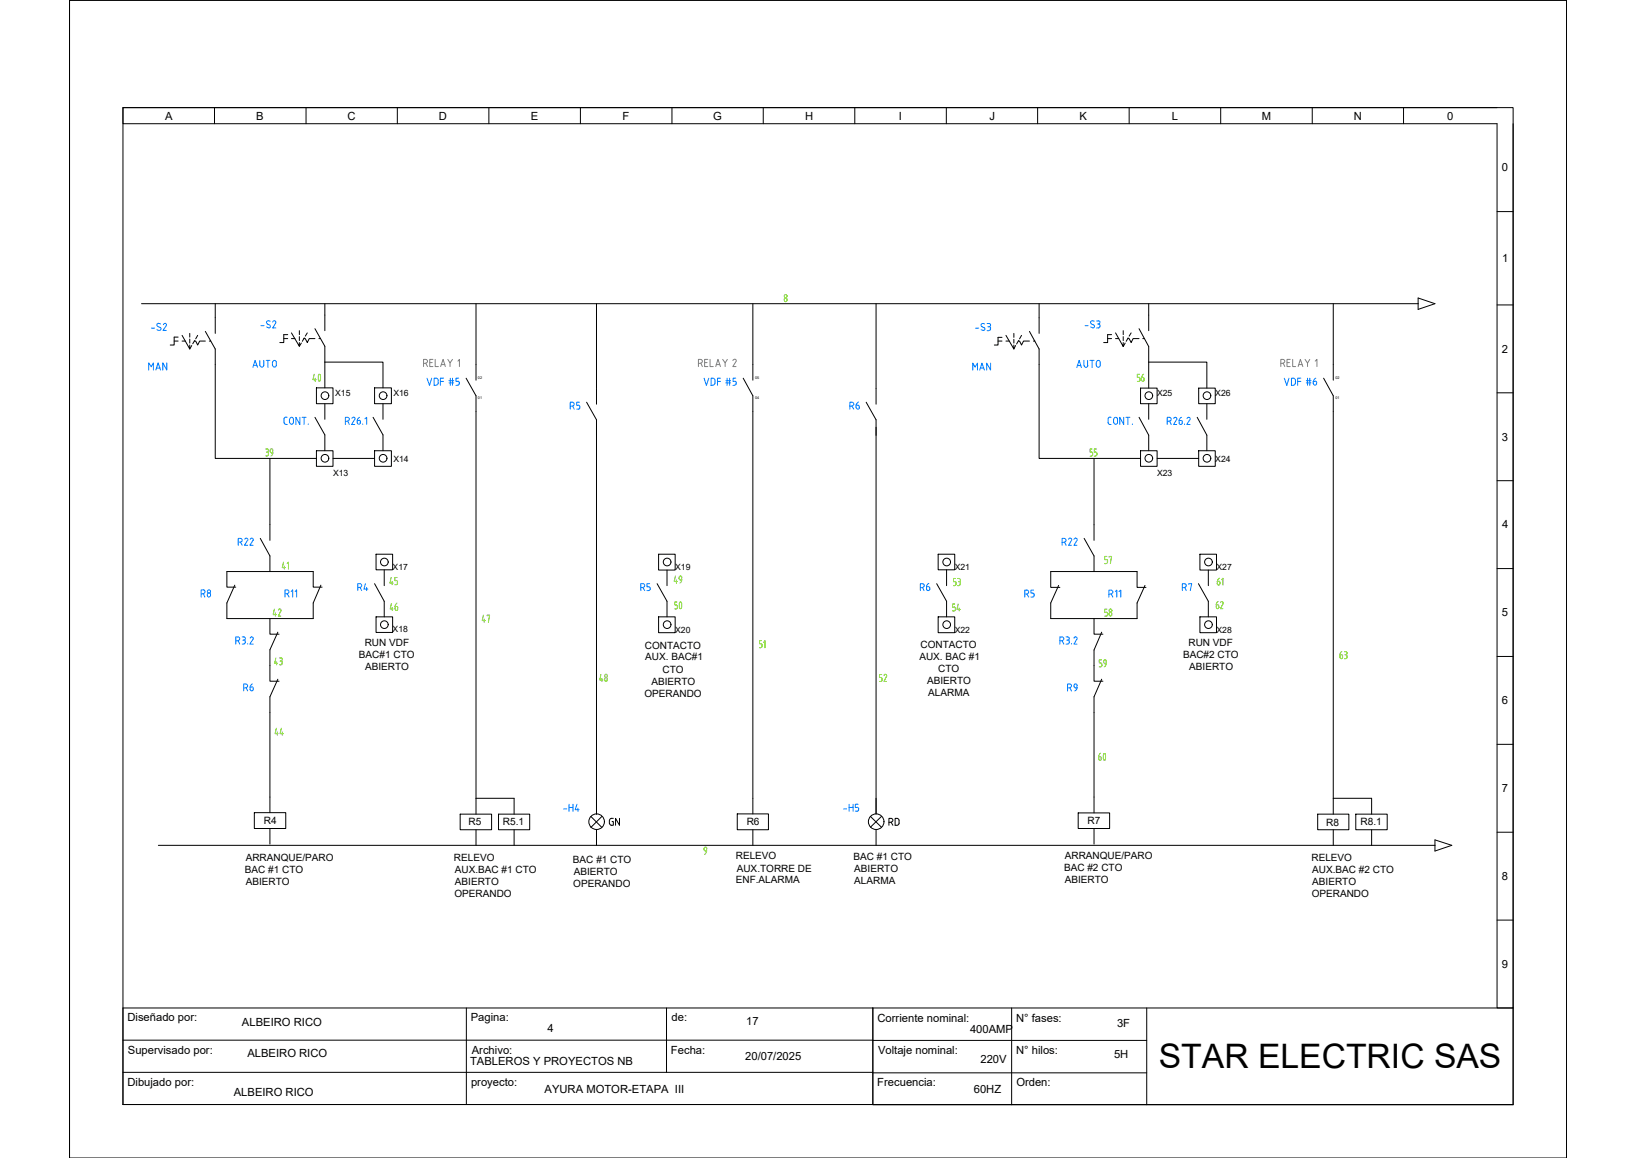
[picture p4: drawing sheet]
<svg xmlns="http://www.w3.org/2000/svg" width="420mm" height="297mm" viewBox="0 0 420 297" stroke-linecap="round" stroke-linejoin="round" font-family="sans-serif">
<!-- layer: 0 -->
<g fill="none" stroke="#000" stroke-width=".26">
<path d="M17.8 .1v296.9h384.3v-296.9h-384.3v296.9M402.1 .1h.1M402.1 .1v296.9M31.6 27.6h356.8v255.7h-356.8zM55.1 27.6v4.1M78.5 27.6v4.1M102 27.6v4.1M125.5 27.6v4.1M149 27.6v4.1M172.5 27.6v4.1M195.9 27.6v4.1M219.4 27.6v4.1"/>
<path d="M242.9 27.6v4.1M266.3 27.6v4.1M289.8 27.6v4.1M313.3 27.6v4.1M336.8 27.6v4.1M360.2 27.6v4.1M384.2 27.6h-352.6v4.1h352.6v226.9h4.2v-226.9M384.2 54.3h4.2M122.2 77.9v15.6M153.1 77.9v21.8M193.2 77.9v15.6M224.9 77.9v21.7"/>
<path d="M342.2 77.9v15.6M364 76.4l4.3 1.5-4.3 1.5zM384.2 78.2h4.2M55.2 93.5v24.1h26M83.4 92.9h14.9v6.6M266.7 93.5v24.1h26M294.8 99.6v-6.7h15v6.7M69.3 117.6v16.9M85.5 117.6h10.6M122.2 105.6v99.2h9.8M153.1 109.6v99.2M193.2 105.5v99.3"/>
<path d="M224.9 109.6v99.2M280.8 117.6v17M297 117.6h10.7M342.2 105.6v99.2h9.8M384.2 100.8h4.2M384.2 123.3h4.2M58.2 146.6h22.2M58.2 158.7h22.2M269.7 146.6h22.1M269.7 158.7h22.1M384.2 145.8h4.2M384.2 168.4h4.2"/>
<path d="M69.3 182.7v21.8M280.8 182.8v21.7M384.2 190.9h4.2M368.3 215.4l4.3 1.4-4.3 1.5zM384.2 213.5h4.2M384.2 236h4.2M31.6 258.6h356.8v24.8h-164.4v-24.8v24.7h-192.4zM119.7 258.6v24.7M171.1 258.6v16.5M259.7 258.6v24.8M294.3 258.6v24.8M31.6 266.8h192.4"/>
<path d="M31.6 275.1h192.4M224 266.9h70.3M224 275.2h70.3"/>
</g>
<!-- layer: YEL_14_THHN -->
<path d="M36.3 77.9h327.7M55.2 77.9v3.6M83.4 77.9v2.9M266.7 77.9v3.6M294.8 77.9v2.9M40.6 216.8h327.7" fill="none" stroke="#000" stroke-width=".26"/>
<!-- layer: SYMS -->
<g fill="none" stroke="#000" stroke-width=".26">
<path d="M44.7 87.5h1M45.7 86.5h-1v2h-1M46.7 86l2 3.5v-1M46.7 87.5h.9M48.7 85.5v1M48.7 87v1M49.2 88.6l-.5 .9M49.8 87.5h.4l.5 1 .5-1h1.5M50 87.4l-.5 .8M50.7 86l-.5 .9M52.7 85l2.5 4.5v4M53.7 87.5h.4"/>
<path d="M55.2 81.5v4M72.8 86.9h1.1M73.9 85.8h-1.1v2.1h-1M74.8 85.4l2 3.4v-.9M74.8 86.9h.9M76.8 84.8v1M76.8 86.3v1.1M77.3 88l-.5 .8M78 86.9h.4l.5 1 .5-1h1.4M78.1 86.7l-.5 .9M78.9 85.4l-.5 .8M80.8 84.3l2.6 4.5v4.1"/>
<path d="M81.9 86.9h.3M83.4 80.8v4M119.6 97l2.6 4.5v4.1M122.2 93.5v4M153.1 99.7v4M190.8 97l2.4 4.5v4M193.2 93.5v4M224.9 99.6v4.1M256.2 87.5h1M257.2 86.5h-1v2h-1M258.2 86l2 3.5v-1M258.2 87.5h.8"/>
<path d="M260.2 85.5v1M260.2 87v1M260.7 88.6l-.5 .9M261.4 87.5h.3l.5 1 .5-1h1.5M261.4 87.4l-.5 .9M262.2 86l-.5 .9M264.2 85l2.5 4.5v4M265.2 87.5h.4M266.7 81.5v4M284.3 86.9h1M285.3 85.8h-1v2.1h-1M286.3 85.4l2 3.5v-1"/>
<path d="M286.3 86.9h.8M288.3 84.8v1M288.3 86.3v1.1M288.8 88l-.5 .9M289.5 86.9h.3l.5 1 .5-1h1.6M289.6 86.7l-.5 .9M290.3 85.4l-.5 .8M292.4 84.3l2.4 4.6v4M293.3 86.9h.5M294.8 80.8v4M339.7 97l2.5 4.5v4.1M342.2 93.5v4"/>
<path d="M80.8 107l2.6 4.6v4M83.4 103.6v4M95.8 107l2.5 4.6v4M98.3 103.6v4M150.6 103.2l2.5 4.5v4M222.3 103.2l2.6 4.5v4M292.4 107l2.4 4.6v4M294.8 103.6v4M307.3 107l2.5 4.6v4M309.8 103.6v4M66.8 138.1l2.5 4.5v4M69.3 134.5v4.1"/>
<path d="M278.3 138.1l2.5 4.5M280.8 134.6v4M58.2 146.6v4h2.3M60.3 150.1l-2.1 4.6v4M69.3 158.7v4h2.3M80.4 146.6v4h2.3M82.4 150.1l-2 4.6v4M96.1 149.7l2.5 4.5M168.7 149.7l2.5 4.5M240.4 149.7l2.6 4.5M269.7 146.6v4.1h2.3M271.7 150.2l-2 4.5v4"/>
<path d="M280.8 158.7v4h2.3M291.8 146.6v4.1h2.3M293.9 150.2l-2.1 4.5v4M307.6 149.7l2.5 4.5M69.3 170.7v4h2.3M71.3 162.2l-2 4.5M71.3 174.2l-2 4.5v4M280.8 170.7v4h2.3M282.8 162.2l-2 4.5M282.8 174.2l-2 4.5v4.1M65.3 208.5h8v4h-8zM69.3 204.5v4"/>
<path d="M69.3 212.5v4M118.1 208.8h8.1v4h-8.1zM122.2 204.8v4M122.2 212.8v4M128 208.8h8v4h-8zM132 204.8v4M132 212.8v4M151.6 209.4l2.9 2.9M153.1 204.8v4M153.1 212.8v4M154.5 209.4l-2.9 2.9M189.2 208.8h8v4h-8z"/>
<path d="M193.2 204.8v4M193.2 212.8v4M223.4 209.4l2.9 2.8M224.9 204.8v4M224.9 212.8v4M226.3 209.4l-2.9 2.8M276.7 208.5h8.1v4h-8.1zM280.8 204.5v4M280.8 212.5v4M338.2 208.8h8v4h-8zM342.2 204.8v4M342.2 212.8v4"/>
<path d="M348 208.8h8v4h-8zM352 204.8v4M352 212.8v4"/>
<circle cx="153.1" cy="210.8" r="2"/>
<circle cx="224.9" cy="210.8" r="2"/>
</g>
<!-- layer: TAGS -->
<g fill="none" stroke="#007fff" stroke-width=".26">
<path d="M38.9 84.2h.8M40.3 84.6l.6 .2M40.5 83.7l.5 .3M40.7 82.9l-.4 .3 .2 .5M40.7 83l.5 .1M41.1 84l.2 .4-.4 .4M42.3 82.9l.4 .2v.4M42.3 83l-.4 .3M42.6 83.6l-.8 1.2h.9M67 83.6h.8M68.4 83.9l.6 .2M69.3 82.4a.49 .49 0 0 0-.7-.1 .49 .49 0 0 0 0 .8l.8 .5-.1 .4-.3 .1"/>
<path d="M70 82.6a.41 .41 0 0 1 .6-.3 .41 .41 0 0 1 .1 .6l-.7 1.2h.8M109.6 97l.6 1.9 .6-1.9M112.5 98.3l-.3 .4-.3 .1M112.5 97.6l-.3-.5-.8-.1v1.9h.5M112.5 97.6v.7M113 97.8h.9M113.9 97h-.9v1.9M115.3 98.2h1.2M115.3 97.6h1.2M115.6 97v1.9M116.1 97v1.9M117 98.9h.5"/>
<path d="M117.5 97.8l.4 .4M117.7 97h-.7v.8h.5M117.9 98.2v.2M117.9 98.4l-.4 .4M180.7 97l.6 1.9 .6-1.9M182.9 97h-.4v1.9h.4M183 97l.4 .3 .1 .3M183.5 98.3l-.3 .4-.2 .1M183.5 97.6v.7M184.2 97.8h.7M184.9 97h-.7v1.9M186.3 98.2h1.2"/>
<path d="M186.3 97.6h1.2M186.6 97v1.9M187.3 97v1.9M188.2 98.9h.3M188.6 97.8l.4 .4M188.8 97h-.6v.8h.3M188.9 98.2v.2M189 98.4l-.4 .4M250.4 84.2h.8M251.8 84.6l.6 .2M252.6 84l.2 .4-.4 .4M252.7 83.1a.49 .49 0 0 0-.7-.1 .49 .49 0 0 0 0 .8l.5 .3"/>
<path d="M253.4 83h.4a.41 .41 0 0 1 .5 .4 .41 .41 0 0 1-.5 .4h-.2M253.4 84.8h.4M253.8 83.7l.5 .5M254.2 84.2v.2M254.3 84.3l-.5 .5M278.5 83.6h.8M279.9 83.9l.6 .2M280.1 83.1l.6 .3M280.7 83.3l.2 .5-.4 .3M280.8 82.4a.49 .49 0 0 0-.7-.1 .49 .49 0 0 0 0 .8M281.5 82.3h.4M281.7 83.1h.2"/>
<path d="M281.9 82.3a.41 .41 0 0 1 .4 .4 .41 .41 0 0 1-.4 .4M281.9 83.1l.4 .2v.6l-.8 .2M329.6 97l.7 1.9 .5-1.9M332.5 98.3l-.3 .4-.3 .1M332.5 97.6l-.3-.5-.7-.1v1.9h.4M332.5 97.6v.7M333.1 97.8h.8M333.9 97h-.8v1.9M335.3 98.2h1.2M335.3 97.6h1.2M335.6 97v1.9M336.2 97v1.9"/>
<path d="M337.1 98.4a.41 .41 0 0 0 .4 .4 .41 .41 0 0 0 .4-.4M337.5 97.8h-.4v.6M337.6 97.8l.2 .1 .1 .3M337.7 97l-.4 .3-.2 .5M337.9 98.2v.2M73.3 108.9h.4M73.3 107h.4M73.4 107h-.3a1.49 1.49 0 0 0-.1 1.6l.4 .2M74.3 107.6v.8M74.4 107.5a.48 .48 0 0 1 .4-.5 .48 .48 0 0 1 .5 .5v.9a.48 .48 0 0 1-.5 .4 .48 .48 0 0 1-.4-.5M77 107v1.9l-1.1-1.9v1.9M77.5 107h1"/>
<path d="M78 107v1.9M79.1 108.8v.1M88.6 108.1h.6M89.2 107h-.6v1.9M89.2 107a.48 .48 0 0 1 .5 .5 .48 .48 0 0 1-.5 .5M89.3 108.1l.4 .8M90.7 107l.4 .2v.4M90.7 107l-.4 .3M91 107.7l-.8 1.2h.9M91.7 107.9v.5a.41 .41 0 0 0 .4 .4 .41 .41 0 0 0 .4-.4M91.7 107.9h.4M92.1 107.8l.3 .1 .1 .3"/>
<path d="M92.3 107l-.4 .4-.2 .4M92.5 108.3v.1M93.1 108.8v.1M93.7 107.4l.4-.4v1.9M284.9 108.9h.3M284.9 107h.3M284.9 107l-.4 .2-.1 .3 .1 1.2 .4 .2M285.8 107.6v.8M285.9 107.5a.48 .48 0 0 1 .5-.5 .48 .48 0 0 1 .4 .5v.9a.48 .48 0 0 1-.5 .4 .48 .48 0 0 1-.4-.5M288.4 107v1.9l-1-1.9v1.9M289 107h1M289.5 107v1.9"/>
<path d="M290.6 108.8v.1M299.6 108.1h.5M300.1 108a.48 .48 0 0 0 .5-.5 .48 .48 0 0 0-.5-.5h-.5v1.9M300.2 108.1l.4 .8M301.3 107.3a.41 .41 0 0 1 .5-.2 .41 .41 0 0 1 .2 .6M301.9 107.7l-.7 1.2h.8M302.6 107.9v.6a.41 .41 0 0 0 .5 .4 .41 .41 0 0 0 .4-.4M302.6 107.9h.4M303.1 107.9l.3 .1 .1 .3M303.2 107l-.4 .4-.2 .4M303.4 108.3v.2M304 108.8v.1"/>
<path d="M304.7 107.3a.41 .41 0 0 1 .6-.2 .41 .41 0 0 1 .1 .6M305.4 107.7l-.8 1.2h.8M73.2 152.3h.5M73.7 152.3a.48 .48 0 0 0 .5-.5 .48 .48 0 0 0-.5-.5h-.5v1.8M73.7 152.3l.5 .8M74.7 151.8l.4-.5v1.8M75.8 151.8l.3-.5v1.8M60.5 164.4h.5M61 163.4h-.5v1.8M61.1 163.4a.48 .48 0 0 1 .4 .4 .48 .48 0 0 1-.4 .5M61.2 164.4l.3 .8M62.2 163.4h.4a.44 .44 0 0 1 .4 .5 .44 .44 0 0 1-.6 .3"/>
<path d="M62.2 165.2h.3M62.6 164.1l.4 .4M62.9 164.6v.2M63 164.7l-.4 .4M63.6 165.1v.1M64.2 163.7a.41 .41 0 0 1 .6-.3 .41 .41 0 0 1 .2 .6M64.9 164l-.8 1.2h.9M272 164.4h.5M272.5 163.4h-.5v1.8M272.6 163.4a.48 .48 0 0 1 .5 .4 .48 .48 0 0 1-.5 .5M272.6 164.4l.5 .8M273.6 163.4h.4"/>
<path d="M273.6 165.2h.4M273.8 164.2h.2M274 163.4a.41 .41 0 0 1 .4 .4 .41 .41 0 0 1-.4 .4M274 164.1l.4 .4M274.4 164.8l-.4 .4M274.4 164.6v.2M275 165.1v.1M275.7 163.7a.41 .41 0 0 1 .5-.3 .41 .41 0 0 1 .2 .6M276.4 164l-.7 1.2h.7"/>
</g>
<!-- layer: -Electrico -->
<g fill="none" stroke="#000" stroke-width=".26">
<path d="M81.2 99.5h4.3v4.1h-4.3zM96.1 99.5h4.4v4.1h-4.4zM292.7 99.6h4.3v4h-4.3zM307.7 99.6h4.2v4h-4.2zM81.2 115.6h4.3v4h-4.3zM96.1 115.6h4.4v4h-4.4zM292.7 115.6h4.3v4h-4.3zM307.7 115.6h4.2v4h-4.2zM96.5 158.2h4.3v4h-4.3zM96.5 142.2h4.3v4h-4.3zM169 158.2h4.3v4.1h-4.3zM169 142.2h4.3v4h-4.3z"/>
<path d="M240.8 158.2h4.2v4.1h-4.2zM240.8 142.2h4.2v4h-4.2zM308 158.2h4.2v4.1h-4.2zM308 142.2h4.2v4h-4.2z"/>
</g>
<!-- layer: -DIAGRAMA -->
<g fill="none" stroke="#000" stroke-width=".26">
<circle cx="83.4" cy="101.5" r=".98"/>
<circle cx="83.4" cy="117.6" r=".98"/>
<circle cx="98.3" cy="101.5" r=".98"/>
<circle cx="98.3" cy="117.6" r=".98"/>
<circle cx="294.9" cy="101.5" r=".98"/>
<circle cx="294.9" cy="117.6" r=".98"/>
<circle cx="309.8" cy="101.5" r=".98"/>
<circle cx="309.8" cy="117.6" r=".98"/>
<circle cx="98.6" cy="144.2" r=".98"/>
<circle cx="171.2" cy="144.2" r=".98"/>
<circle cx="243" cy="144.2" r=".98"/>
<circle cx="310.2" cy="144.2" r=".98"/>
<circle cx="98.6" cy="160.2" r=".98"/>
<circle cx="171.2" cy="160.2" r=".98"/>
<circle cx="243" cy="160.2" r=".98"/>
<circle cx="310.2" cy="160.2" r=".98"/>
</g>
<!-- layer: LOC -->
<g fill="none" stroke="#808080" stroke-width=".26">
<path d="M108.7 93.2h.5M109.2 92.2h-.5v1.8M109.3 92.2a.48 .48 0 0 1 .4 .5 .48 .48 0 0 1-.4 .4M109.3 93.2l.4 .8M110.3 93h.6M111.1 92.2h-.8v1.8h.8M111.7 92.2v1.8h.8M113.1 94l.6-1.8 .6 1.8M113.3 93.5h.9M114.9 92.2l.6 .9 .6-.9M115.5 93.1v.9M117.5 92.6l.4-.4v1.8"/>
<path d="M179.3 93.2h.5M179.8 93.1a.48 .48 0 0 0 .5-.5 .48 .48 0 0 0-.5-.4h-.5v1.8M179.9 93.2l.4 .8M180.8 93h.7M181.7 92.2h-.9v1.8h.9M182.2 92.2v1.8h.9M183.7 94l.6-1.8 .6 1.8M183.8 93.5h.9M185.5 92.2l.6 .9 .6-.9M186.1 93.1v.9M188.5 92.2l-.4 .3M188.6 92.1l.3 .2v.5"/>
<path d="M188.8 92.8l-.7 1.2h.8M328.7 93.2h.5M329.2 92.2h-.5v1.8M329.3 92.2a.48 .48 0 0 1 .5 .5 .48 .48 0 0 1-.5 .4M329.4 93.2l.4 .8M330.3 93h.7M331.2 92.2h-.9v1.8h.9M331.8 92.2v1.8h.7M333.2 94l.6-1.8 .6 1.8M333.4 93.5h.8M335 92.2l.6 .9 .6-.9M335.6 93.1v.9"/>
<path d="M337.6 92.6l.4-.4v1.8"/>
</g>
<!-- layer: WIRENO -->
<g fill="none" stroke="#6edd00" stroke-width=".26">
<path d="M201.9 76.8v.2M202 76.8l-.2-.4a.43 .43 0 0 0-.5 .5 .43 .43 0 0 0 .6 .3l.1-.2"/>
<circle cx="201.6" cy="76" r=".38"/>
</g>
<text font-size="8.6" x="297.4" y="274.1">STAR ELECTRIC SAS</text>
<text font-size="6.2" x="78" y="99.5">40</text>
<g font-size="6.2" fill="#6edd00">
<text x="170.7" y="158">50</text>
<text x="279.4" y="196.8">60</text>
</g>
<g font-size="5.3" fill="#007fff">
<text x="37" y="96.3">MAN</text>
<text x="50.4" y="154.5">R8</text>
</g>
<g font-size="5.3" fill="#6edd00">
<text x="98.8" y="151.3">45</text>
<text x="171.8" y="151">49</text>
</g>
<g font-size="4.9" fill="#007fff">
<text x="63.5" y="95.6">AUTO</text>
<text x="275.2" y="95.6">AUTO</text>
<text x="248.4" y="96.3">MAN</text>
<text x="145" y="106.2">R5</text>
<text x="217" y="106.2">R6</text>
<text x="60" y="141.1">R22</text>
<text x="271.3" y="141.1">R22</text>
<text x="90.7" y="152.8">R4</text>
<text x="163.3" y="152.8">R5</text>
<text x="234.9" y="152.8">R6</text>
<text x="261.8" y="154.5">R5</text>
<text x="283.3" y="154.5">R11</text>
<text x="302.3" y="152.8">R7</text>
<text x="61.4" y="178.5">R6</text>
<text x="272.7" y="178.5">R9</text>
<text x="143.6" y="209.2">-H4</text>
<text x="215.2" y="209.2">-H5</text>
</g>
<g font-size="4.9" fill="#6edd00">
<text x="290.7" y="99.1">56</text>
<text x="67" y="118.2">39</text>
<text x="278.3" y="118.2">55</text>
<text x="243.4" y="151.3">53</text>
<text x="311.1" y="151.3">61</text>
<text x="68.8" y="159.1">42</text>
<text x="98.8" y="157.7">46</text>
<text x="122.4" y="160.9">47</text>
<text x="247.3" y="158" transform="rotate(-90 247.3 158)">54</text>
<text x="282.2" y="159.1">58</text>
<text x="310.8" y="157.3">62</text>
<text x="69.1" y="171.8">43</text>
<text x="280.8" y="172.2">59</text>
<text x="342.5" y="170">63</text>
<text x="152.8" y="176">48</text>
<text x="224.4" y="176">52</text>
<text x="69.5" y="189.8">44</text>
</g>
<g font-size="4.9">
<text x="282.2" y="145.7">57</text>
<text x="155.2" y="213.1">GN</text>
<text x="226.8" y="213.1">RD</text>
</g>
<g font-size="4.4" fill="#6edd00">
<text x="74.8" y="147.1" transform="rotate(-90 74.8 147.1)">41</text>
<text x="197.2" y="167.6" transform="rotate(-90 197.2 167.6)">51</text>
<text x="178.5" y="220.1">9</text>
</g>
<g font-size="2.9">
<text x="42.4" y="30.7">A</text>
<text x="65.8" y="30.7">B</text>
<text x="89.2" y="30.7">C</text>
<text x="112.6" y="30.7">D</text>
<text x="136.2" y="30.7">E</text>
<text x="159.8" y="30.7">F</text>
<text x="183.1" y="30.7">G</text>
<text x="206.6" y="30.7">H</text>
<text x="230.7" y="30.7">I</text>
<text x="253.9" y="30.7">J</text>
<text x="277.1" y="30.7">K</text>
<text x="300.7" y="30.7">L</text>
<text x="323.9" y="30.7">M</text>
<text x="347.5" y="30.7">N</text>
<text x="371.5" y="30.7">0</text>
<text x="385.5" y="44">0</text>
<text x="385.6" y="67.2">1</text>
<text x="385.5" y="90.5">2</text>
<text x="385.5" y="113">3</text>
<text x="385.6" y="135.6">4</text>
<text x="385.5" y="158.1">5</text>
<text x="385.5" y="180.6">6</text>
<text x="385.5" y="203.2">7</text>
<text x="385.5" y="225.7">8</text>
<text x="385.5" y="248.3">9</text>
<text x="32.7" y="262">Diseñado por:</text>
<text x="62.1" y="263.2">ALBEIRO RICO</text>
<text x="120.8" y="262">Pagina:</text>
<text x="172.3" y="262">de:</text>
<text x="191.5" y="263">17</text>
<text x="225.2" y="262.1">Corriente nominal:</text>
<text x="260.8" y="262.1">N° fases:</text>
<text x="286.7" y="263.5">3F</text>
<text x="140.5" y="264.8">4</text>
<text x="249" y="265">400AMP</text>
<text x="32.8" y="270.3">Supervisado por:</text>
<text x="63.5" y="271.3">ALBEIRO RICO</text>
<text x="120.6" y="273.2">TABLEROS Y PROYECTOS NB</text>
<text x="121.1" y="270.2">Archivo:</text>
<text x="172.2" y="270.2">Fecha:</text>
<text x="191.3" y="271.9">20/07/2025</text>
<text x="225.4" y="270.3">Voltaje nominal:</text>
<text x="251.7" y="272.7">220V</text>
<text x="260.8" y="270.3">N° hilos:</text>
<text x="285.9" y="271.4">5H</text>
<text x="32.7" y="278.5">Dibujado por:</text>
<text x="60" y="281.1">ALBEIRO RICO</text>
<text x="120.9" y="278.5">proyecto:</text>
<text x="139.8" y="280.3">AYURA MOTOR-ETAPA III</text>
<text x="225.2" y="278.6">Frecuencia:</text>
<text x="249.9" y="280.5">60HZ</text>
<text x="260.9" y="278.6">Orden:</text>
</g>
<g font-size="2.6">
<text x="93.6" y="165.7">RUN VDF</text>
<text x="165.5" y="166.4">CONTACTO</text>
<text x="236.3" y="166.2">CONTACTO</text>
<text x="305.1" y="165.7">RUN VDF</text>
<text x="92.1" y="168.8">BAC#1 CTO</text>
<text x="93.7" y="171.9">ABIERTO</text>
<text x="165.6" y="169.4">AUX. BAC#1</text>
<text x="170.1" y="172.5">CTO</text>
<text x="236" y="169.2">AUX. BAC #1</text>
<text x="240.8" y="172.3">CTO</text>
<text x="303.7" y="168.8">BAC#2 CTO</text>
<text x="305.2" y="171.9">ABIERTO</text>
<text x="165.4" y="178.7">OPERANDO</text>
<text x="167.2" y="175.6">ABIERTO</text>
<text x="237.9" y="175.4">ABIERTO</text>
<text x="238.3" y="178.5">ALARMA</text>
<text x="67.7" y="211.4">R4</text>
<text x="120.3" y="211.7">R5</text>
<text x="129.1" y="211.5">R5.1</text>
<text x="191.6" y="211.7">R6</text>
<text x="279.1" y="211.4">R7</text>
<text x="340.4" y="211.8">R8</text>
<text x="349.2" y="211.5">R8.1</text>
<text x="63.1" y="220.9">ARRANQUE/PARO</text>
<text x="116.5" y="220.8">RELEVO</text>
<text x="147.1" y="221.3">BAC #1 CTO</text>
<text x="188.8" y="220.5">RELEVO</text>
<text x="219.1" y="220.5">BAC #1 CTO</text>
<text x="273.3" y="220.3">ARRANQUE/PARO</text>
<text x="336.6" y="220.8">RELEVO</text>
<text x="62.9" y="224">BAC #1 CTO</text>
<text x="63.1" y="227.1">ABIERTO</text>
<text x="116.8" y="224">AUX.BAC #1 CTO</text>
<text x="116.8" y="227">ABIERTO</text>
<text x="147.1" y="227.5">OPERANDO</text>
<text x="147.3" y="224.4">ABIERTO</text>
<text x="188.8" y="226.6">ENF.ALARMA</text>
<text x="189.1" y="223.6">AUX.TORRE DE</text>
<text x="219.3" y="223.6">ABIERTO</text>
<text x="219.3" y="226.7">ALARMA</text>
<text x="273.1" y="223.4">BAC #2 CTO</text>
<text x="273.3" y="226.6">ABIERTO</text>
<text x="336.8" y="224">AUX.BAC #2 CTO</text>
<text x="336.8" y="227">ABIERTO</text>
<text x="116.6" y="230.1">OPERANDO</text>
<text x="336.7" y="230.1">OPERANDO</text>
</g>
<g font-size="2.2">
<text x="86" y="101.5">X15</text>
<text x="101" y="101.5">X16</text>
<text x="297" y="101.5">X25</text>
<text x="311.9" y="101.5">X26</text>
<text x="101" y="118.5">X14</text>
<text x="311.9" y="118.6">X24</text>
<text x="85.5" y="122">X13</text>
<text x="297" y="122">X23</text>
<text x="100.8" y="146.2">X17</text>
<text x="173.3" y="146.2">X19</text>
<text x="245" y="146.2">X21</text>
<text x="312.2" y="146.2">X27</text>
<text x="100.8" y="162.2">X18</text>
<text x="173.3" y="162.3">X20</text>
<text x="245" y="162.3">X22</text>
<text x="312.2" y="162.3">X28</text>
</g>
<g font-size="1">
<text x="122.7" y="97.3">02</text>
<text x="193.8" y="97.3">05</text>
<text x="342.8" y="97.3">02</text>
<text x="122.7" y="102.5">01</text>
<text x="193.8" y="102.5">04</text>
<text x="342.8" y="102.5">01</text>
</g>
</svg>
